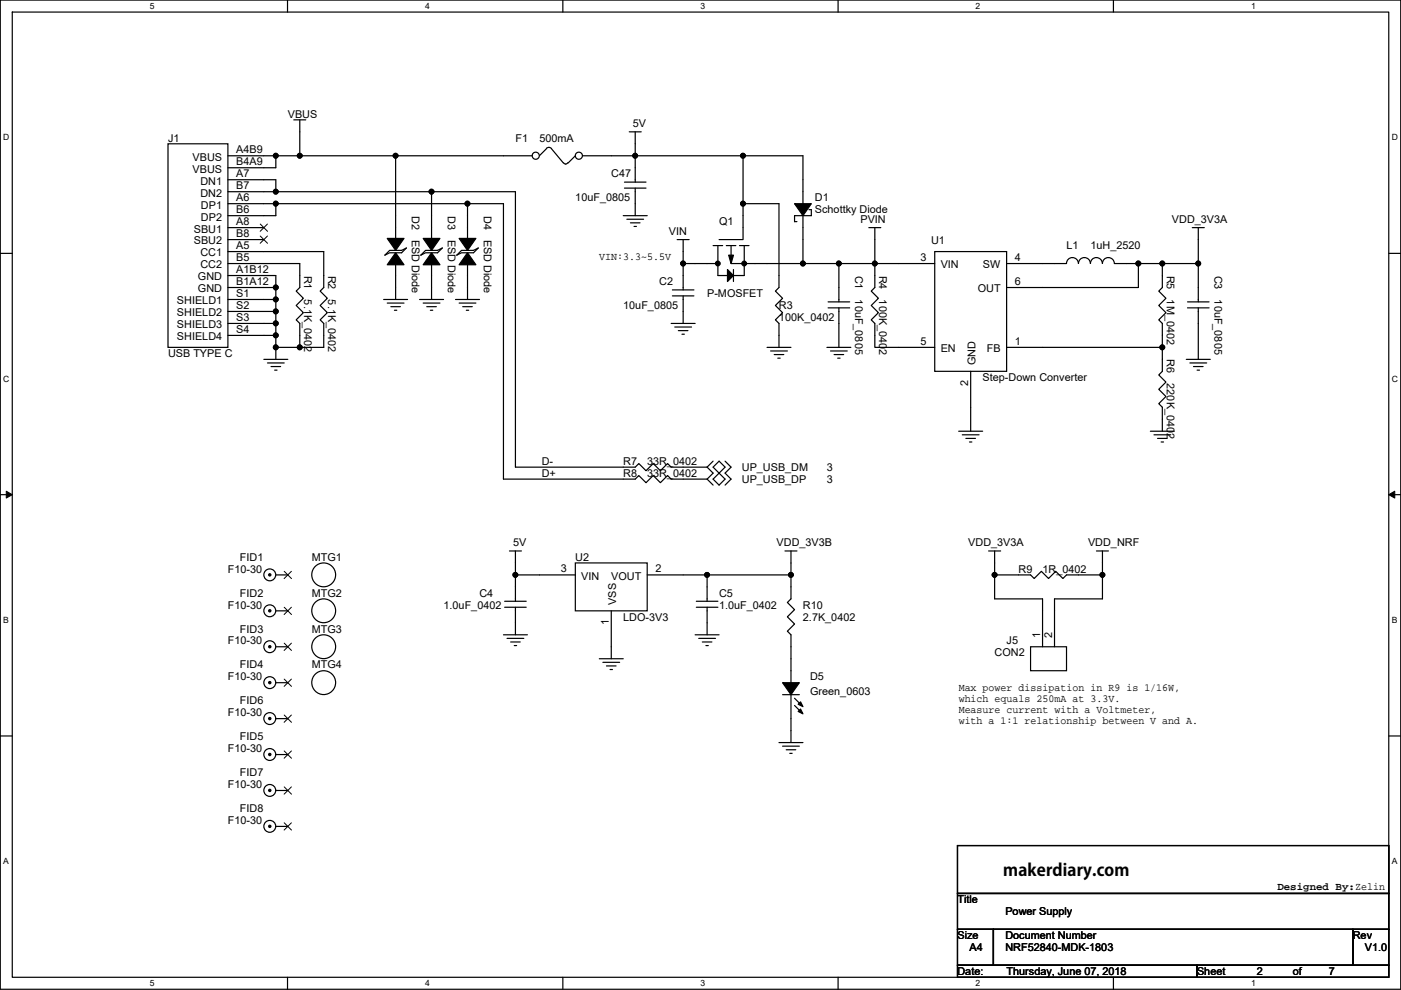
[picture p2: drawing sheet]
<svg xmlns="http://www.w3.org/2000/svg" width="297mm" height="210mm" viewBox="0 0 297 210" stroke-linecap="round" stroke-linejoin="round" font-family="sans-serif">
<path d="M.1 0h296.9v209.8h-296.9zM2.6 2.6h291.8v204.7h-291.8z" fill="none" stroke="#000" stroke-width=".25"/>
<g fill="#fff">
<path d="M31.8 .3h1v2h-1z"/>
<path d="M31.8 207.5h1v2.1h-1z"/>
</g>
<path d="M61 0v2.6M61 207.3v2.5" fill="none" stroke="#000" stroke-width=".25"/>
<g fill="#fff">
<path d="M90.1 .3h1v2h-1z"/>
<path d="M90.1 207.5h1v2.1h-1z"/>
</g>
<path d="M119.3 0v2.6M119.3 207.3v2.5" fill="none" stroke="#000" stroke-width=".25"/>
<g fill="#fff">
<path d="M148.5 .3h1v2h-1z"/>
<path d="M148.5 207.5h1v2.1h-1z"/>
</g>
<path d="M177.7 0v2.6M177.7 207.3v2.5" fill="none" stroke="#000" stroke-width=".25"/>
<g fill="#fff">
<path d="M206.9 .3h1v2h-1z"/>
<path d="M206.9 207.5h1v2.1h-1z"/>
</g>
<path d="M236.1 0v2.6M236.1 207.3v2.5" fill="none" stroke="#000" stroke-width=".25"/>
<g fill="#fff">
<path d="M265.2 .3h1v2h-1z"/>
<path d="M265.2 207.5h1v2.1h-1z"/>
<path d="M.7 28.2h1.3v2h-1.3z"/>
<path d="M295.1 28.2h1.3v2h-1.3z"/>
<path d="M.7 79.3h1.3v2.1h-1.3z"/>
<path d="M295.1 79.3h1.3v2.1h-1.3z"/>
</g>
<path d="M.1 53.7h2.5M294.4 53.7h2.6" fill="none" stroke="#000" stroke-width=".25"/>
<g fill="#fff">
<path d="M.7 130.5h1.2v2h-1.2z"/>
<path d="M295.1 130.5h1.2v2h-1.2z"/>
</g>
<path d="M.1 104.9h2.5M294.4 104.9h2.6" fill="none" stroke="#000" stroke-width=".25"/>
<path d="M1.3 104.2l1.3 .7-1.3 .7zM294.4 104.9l1.3-.7v1.4z" fill="#000" stroke="#000" stroke-width=".21"/>
<g fill="#fff">
<path d="M.7 181.7h1.2v2h-1.2z"/>
<path d="M295.1 181.7h1.2v2h-1.2z"/>
</g>
<g fill="none" stroke="#000" stroke-width=".25">
<path d="M35.6 30.5h12.7v43.2h-12.7zM48.3 33h7.6M48.3 35.6h7.6M48.3 38.1h7.6M62.3 25.4h2.5M63.6 25.4v2.6M115.9 31.5l-1.5 1.5M116.9 31.5l2.5 3.1M116.9 31.5l-.5-.2-.6 .2M120.4 34.5l-.5 .3-.4-.3M122 33l-1.5 1.6M132.4 39.9h4.6"/>
<path d="M132.4 38.6h4.6M133.4 28h2.6M134.7 28v2.5M134.7 35.6v3M134.7 39.9v3.3M170.2 38.1v5.1M48.3 40.7h7.6M48.3 43.2h7.6M48.3 45.7h7.6M48.3 48.3h7.6M48.3 50.8h7.6M48.3 58.4h7.6"/>
<path d="M48.3 53.4h7.6M48.3 55.9h7.6M63.6 58.4v2.6l-.8 .7 1.5 1.6-1.5 1.5 1.5 1.5-1.5 1.5 .8 .8v2.5M81.6 54.1l1-1h2.6l1-.5-1 1h-2.6zM83.9 55.9v5.1M83.9 45.7v5.1M89.2 54.1l1-1h2.6l1-.5-1 1h-2.6zM91.5 55.9v5.1M91.5 45.7v5.1M96.8 54.1l1.1-1h2.5l1-.5-1 1h-2.5zM99.1 55.9v5.1M99.1 45.7v5.1"/>
<path d="M132.1 45.7h5.1M132.9 46.5h3.6M133.7 47.3h2M134.4 48h.5M143.6 50.8h2.5M144.8 50.8v2.6M144.8 58.4v3.1M147.4 55.9h4.8M151.2 52.1h2M152.2 52.1v6.3h2M154 52.1h2M155 52.1v2.5"/>
<path d="M155.5 57.2v2.5M156.8 52.1h2M157.5 45.7v5.1h-5M157.8 52.1v6.3h-2.3M162.6 55.9h-7.6M165.2 58.4v2.6l-.8 .7 1.5 1.6-1.5 1.5 1.5 1.5-1.5 1.5 .8 .8v2.5M170.2 45.7v5.1M171.5 44.5h.5v1.2h-3.5v1.3h.5M184.2 48.3h2.6M185.5 48.3v2.5M185.5 58.4v2.6l-.8 .7 1.5 1.6-1.5 1.5 1.5 1.5-1.5 1.5 .8 .8v2.5M190.6 55.9h7.6"/>
<path d="M198.2 53.4h15.2v25.4h-15.2zM213.4 55.9h7.6M223.6 55.9h2.5M231.2 55.9a1.27 1.27 0 0 0-1.3-1.3 1.27 1.27 0 0 0-1.3 1.3 1.26 1.26 0 0 0-1.2-1.3 1.26 1.26 0 0 0-1.3 1.3M233.7 55.9a1.26 1.26 0 0 0-1.2-1.3 1.26 1.26 0 0 0-1.3 1.3M236.3 55.9a1.26 1.26 0 0 0-1.3-1.3 1.26 1.26 0 0 0-1.3 1.3M236.3 55.9h2.5M246.4 58.4v2.6l-.7 .7 1.5 1.6-1.5 1.5 1.5 1.5-1.5 1.5 .7 .8v2.5M252.8 48.3h2.5M254.1 48.3v2.5M48.3 61h7.6M48.3 63.5h7.6"/>
<path d="M48.3 66.1h7.6M48.3 68.6h7.6M48.3 71.1h7.6M55.9 76.2h5.1M56.7 77h3.6M57.5 77.7h2M58.2 78.5h.5M81.3 63.5h5.1M82.1 64.3h3.6M82.9 65h2M83.6 65.8h.5M89 63.5h5"/>
<path d="M89.7 64.3h3.6M90.5 65h2M91.2 65.8h.6M96.6 63.5h5.1M97.3 64.3h3.6M98.1 65h2M98.9 65.8h.5M142.3 68.6h5.1M142.6 62.8h4.5M142.6 61.5h4.5M143.1 69.4h3.5M143.8 70.1h2.1"/>
<path d="M144.6 70.9h.5M144.8 62.8v3.3M162.6 73.7h5.1M163.4 74.4h3.5M164.1 75.2h2.1M164.9 76h.5M175.3 73.7h5.1M176.1 74.4h3.5M176.8 75.2h2.1M177.6 76h.5M190.6 73.7h7.6M205.8 78.8v7.6"/>
<path d="M213.4 73.7h7.6M213.4 61h7.6M246.4 76.2v2.6l-.7 .7 1.5 1.5-1.5 1.6 1.5 1.5-1.5 1.5 .7 .8v2.5M251.5 76.2h5.1M251.8 65.3h4.5M251.8 64h4.5M252.3 77h3.5M253 77.7h2.1M253.8 78.5h.5M254.1 61v3M254.1 65.3v3.3M132.1 99.1h2.6l.7-.8 1.6 1.5 1.5-1.5 1.5 1.5 1.5-1.5 .8 .8h2.5"/>
<path d="M151.2 97.8l-1.3 1.3 1.3 1.3-1.3 1.2 1.3 1.3M152.5 97.8l1.2 1.3-1.2 1.3-1.3-1.3zM153.7 97.8l1.3 1.3-1.3 1.3 1.3 1.2-1.3 1.3M203.3 91.5h5M204 92.2h3.6M204.8 93h2M205.5 93.7h.6M243.9 91.5h5.1M244.7 92.2h3.5M245.4 93h2.1M246.2 93.7h.5M108 116.9h2.6"/>
<path d="M109.3 116.9v2.5M122 119.4h15.2v10.2h-15.2zM132.1 101.6h2.6l.7-.7 1.6 1.5 1.5-1.5 1.5 1.5 1.5-1.5 .8 .7h2.5M151.2 101.6l1.3-1.2 1.2 1.2-1.2 1.3zM166.4 116.9h2.6M167.7 116.9v2.5M209.6 116.9h2.6M210.9 116.9v2.5M232.5 116.9h2.5M233.7 116.9v2.5M58.5 129.6h2.5M58.5 137.2h2.5"/>
<path d="M58.5 121.9h2.5M106.7 134.6h5.1M107 128.8h4.6M107 127.5h4.6M107.5 135.4h3.6M108.3 136.2h2M109 136.9h.5M109.3 124.5v3M109.3 128.8v3.3M114.4 121.9h7.6M127.1 139.7h5M129.6 129.6v7.6"/>
<path d="M137.2 121.9h7.6M147.4 134.6h5.1M147.6 128.8h4.6M147.6 127.5h4.6M148.1 135.4h3.6M148.9 136.2h2M149.7 136.9h.5M149.9 124.5v3M149.9 128.8v3.3M167.7 139.7v5.1M167.7 124.5v2.5l-.8 .8 1.6 1.5-1.6 1.5 1.6 1.6-1.6 1.5 .8 .7v2.6M216 121.9h2.5l.8 .8 1.5-1.5 1.5 1.5 1.5-1.5 1.6 1.5 .7-.8h2.6"/>
<path d="M218.5 137.2h7.6v5.1h-7.6zM221 129.6v7.6M223.6 129.6v7.6M.1 156.1h2.5M58.5 144.8h2.5M58.5 152.4h2.5M127.8 140.5h3.6M128.6 141.2h2M129.3 142h.6M165.2 157.5h5M165.9 158.3h3.6M165.9 147.3h3.6"/>
<path d="M166.7 159h2M167.4 159.8h.6M167.7 147.3v7.7M168.5 148.1l1.5 1.5M168.5 149.6l1.5 1.6M294.4 156.1h2.6M58.5 160h2.5M58.5 175.3h2.5M203 179.3h91.4v10.2h-91.4zM203 189.5h91.4v7.6h-91.4zM203 197.1h7.6v7.6h-7.6zM210.6 197.1h76.2v7.6h-76.2z"/>
<path d="M286.8 197.1h7.6v7.6h-7.6zM203 204.7h50.8v2.6h-50.8zM253.8 204.7h40.6v2.6h-40.6z"/>
<circle cx="57.2" cy="129.5" r="1.26"/>
<circle cx="57.2" cy="121.9" r="1.26"/>
<circle cx="57.2" cy="137.2" r="1.26"/>
<circle cx="68.6" cy="121.9" r="2.53"/>
<circle cx="68.6" cy="129.5" r="2.53"/>
<circle cx="68.6" cy="137.2" r="2.53"/>
<circle cx="57.2" cy="144.8" r="1.26"/>
<circle cx="57.2" cy="152.4" r="1.26"/>
<circle cx="68.6" cy="144.8" r="2.53"/>
<circle cx="57.2" cy="175.3" r="1.26"/>
<circle cx="57.2" cy="160" r="1.26"/>
</g>
<g fill="#000" stroke="#000" stroke-width=".25">
<path d="M83.9 53.6l1.8 2.6h-3.6z" fill-rule="evenodd"/>
<path d="M82.1 50.6h3.6l-1.8 2.5z" fill-rule="evenodd"/>
<path d="M91.5 53.6l1.8 2.6h-3.6z" fill-rule="evenodd"/>
<path d="M89.7 50.6h3.6l-1.8 2.5z" fill-rule="evenodd"/>
<path d="M99.1 53.6l1.8 2.6h-3.6z" fill-rule="evenodd"/>
<path d="M97.3 50.6h3.6l-1.8 2.5z" fill-rule="evenodd"/>
<path d="M154.2 57.2l1.3 1.2-1.3 1.3z" fill-rule="evenodd"/>
<path d="M154.5 54.1h1l-.5 1.8z" fill-rule="evenodd"/>
<path d="M168.5 43.2h3.5l-1.8 2.5z" fill-rule="evenodd"/>
<path d="M165.9 144.8h3.6l-1.8 2.5z" fill-rule="evenodd"/>
<path d="M169.7 150.4l.5 1-1-.5z" fill-rule="evenodd"/>
<path d="M169.7 148.9l.5 1-1-.5z" fill-rule="evenodd"/>
<circle cx="152.2" cy="55.9" r=".5"/>
<circle cx="157.8" cy="55.9" r=".5"/>
<circle cx="57.2" cy="129.5" r=".24"/>
<circle cx="57.2" cy="121.9" r=".24"/>
<circle cx="57.2" cy="137.2" r=".24"/>
<circle cx="57.2" cy="144.8" r=".24"/>
<circle cx="57.2" cy="152.4" r=".24"/>
<circle cx="57.2" cy="160" r=".24"/>
<circle cx="57.2" cy="175.3" r=".24"/>
</g>
<g fill="none" stroke="#000" stroke-width=".21">
<path d="M55.2 47.5l1.5 1.6M55.2 50.1l1.5 1.5M56.7 47.5l-1.5 1.6M56.7 50.1l-1.5 1.5M60.3 128.8l1.5 1.5M60.3 136.4l1.5 1.6M60.3 121.2l1.5 1.5M61.8 128.8l-1.6 1.5M61.8 136.4l-1.6 1.6M61.8 121.2l-1.6 1.5M60.3 159.3l1.5 1.5M60.3 144l1.5 1.6"/>
<path d="M60.3 151.7l1.5 1.5M61.8 159.3l-1.6 1.5M61.8 144l-1.6 1.6M61.8 151.7l-1.6 1.5M60.3 174.5l1.5 1.6M61.8 174.5l-1.6 1.6"/>
</g>
<circle cx="113.6" cy="33" r=".76" fill="#fff" stroke="#000" stroke-width=".25"/>
<path d="M106.7 33h6.1" fill="none" stroke="#000" stroke-width=".25"/>
<circle cx="122.7" cy="33" r=".76" fill="#fff" stroke="#000" stroke-width=".25"/>
<g fill="none" stroke="#000" stroke-width=".25">
<path d="M55.9 38.1h2.6v2.6M55.9 33h2.6M58.5 33h5.1M58.5 33v2.6h-2.6M63.6 33h20.3M63.6 28v5M83.9 33h22.8M83.9 33v12.7M123.5 33h11.2M134.7 33h22.8M134.7 30.5v2.5M134.7 33v2.6"/>
<path d="M157.5 33h12.7v5.1M157.5 33v10.2M55.9 53.4h12.7v7.6l-.7 .7 1.5 1.6-1.5 1.5 1.5 1.5-1.5 1.5 .7 .8v5.1h-5M55.9 55.9h7.7v2.5M55.9 58.4h2.6v2.6M55.9 40.7h2.6M55.9 43.2h2.6M58.5 43.2v2.5h-2.6M58.5 40.7h33M58.5 43.2h40.6M91.5 40.7v5M91.5 40.7h17.8v58.4h22.8"/>
<path d="M99.1 43.2v2.5M99.1 43.2h7.6v58.4h25.4M134.7 43.2v2.5M144.8 55.9v2.5M144.8 53.4v2.5M144.8 55.9h2.6M157.5 43.2v2.5M157.5 43.2h7.7v15.2M162.6 55.9h7.6M170.2 55.9h7.7v8.1M170.2 50.8v5.1M177.9 55.9h7.6"/>
<path d="M185.5 50.8v5.1M185.5 55.9v2.5M185.5 55.9h5.1M221 55.9h2.6M238.8 55.9h2.6M241.4 55.9h5M241.4 55.9v5.1h-20.4M246.4 55.9h7.7M246.4 55.9v2.5M254.1 55.9v5.1M254.1 50.8v5.1M55.9 63.5h2.6"/>
<path d="M55.9 71.1h2.6M55.9 68.6h2.6M55.9 66.1h2.6M55.9 61h2.6M58.5 63.5v2.6M58.5 71.1v2.6M58.5 68.6v2.5M58.5 66.1v2.5M58.5 61v2.5M58.5 73.7v2.5M58.5 73.7h5.1M63.6 71.1v2.6"/>
<path d="M83.9 61v2.5M91.5 61v2.5M99.1 61v2.5M144.8 66.1v2.5M165.2 71.1v2.6M175.6 65.3h4.5M175.6 64h4.5M177.9 65.3v8.4M185.5 71.1v2.6h5.1M221 73.7h25.4M246.4 71.1v2.6M246.4 73.7v2.5"/>
<path d="M254.1 68.6v7.6M144.8 99.1h5.1M205.8 86.4v5.1M246.4 88.9v2.6M109.3 119.4v2.5M144.8 101.6h5.1M167.7 119.4v2.5M210.9 119.4v2.5M233.7 119.4v2.5M109.3 121.9h5.1M109.3 121.9v2.6M109.3 132.1v2.5"/>
<path d="M129.6 137.2v2.5M144.8 121.9h5.1M149.9 121.9h17.8v2.6M149.9 121.9v2.6M149.9 132.1v2.5M167.7 137.2v2.5M210.9 121.9h5.1M210.9 121.9v5.1h10.1v2.6M228.7 121.9h5M233.7 121.9v5.1h-10.1v2.6M167.7 155v2.5M58.5 167.7h2.5"/>
<circle cx="57.2" cy="167.6" r="1.26"/>
</g>
<g fill="#000" stroke="#000" stroke-width=".25">
<circle cx="58.5" cy="33" r=".5"/>
<circle cx="63.5" cy="33" r=".5"/>
<circle cx="83.9" cy="33" r=".5"/>
<circle cx="134.7" cy="33" r=".5"/>
<circle cx="157.5" cy="33" r=".5"/>
<circle cx="58.5" cy="40.6" r=".5"/>
<circle cx="58.5" cy="43.2" r=".5"/>
<circle cx="91.5" cy="40.6" r=".5"/>
<circle cx="99.1" cy="43.2" r=".5"/>
<circle cx="144.8" cy="55.9" r=".5"/>
<circle cx="157.5" cy="43.2" r=".5"/>
<circle cx="170.2" cy="55.9" r=".5"/>
<circle cx="177.8" cy="55.9" r=".5"/>
<circle cx="185.5" cy="55.9" r=".5"/>
<circle cx="241.3" cy="55.9" r=".5"/>
<circle cx="246.4" cy="55.9" r=".5"/>
<circle cx="254" cy="55.9" r=".5"/>
<circle cx="58.5" cy="63.5" r=".5"/>
<circle cx="58.5" cy="71.1" r=".5"/>
<circle cx="58.5" cy="61" r=".5"/>
<circle cx="58.5" cy="66" r=".5"/>
<circle cx="58.5" cy="73.7" r=".5"/>
<circle cx="58.5" cy="68.6" r=".5"/>
<circle cx="63.5" cy="73.7" r=".5"/>
<circle cx="246.4" cy="73.7" r=".5"/>
<circle cx="109.3" cy="121.9" r=".5"/>
<circle cx="149.9" cy="121.9" r=".5"/>
<circle cx="167.7" cy="121.9" r=".5"/>
<circle cx="210.9" cy="121.9" r=".5"/>
<circle cx="233.7" cy="121.9" r=".5"/>
<circle cx="57.2" cy="167.6" r=".24"/>
</g>
<path d="M60.3 166.9l1.5 1.5M61.8 166.9l-1.6 1.5" fill="none" stroke="#000" stroke-width=".21"/>
<g font-size="3.6">
<text x="215.8" y="186.3" transform="rotate(-90 215.8 186.3)">m</text>
<text x="219" y="186.3" transform="rotate(-90 219 186.3)">a</text>
<text x="221" y="186.3" transform="rotate(-90 221 186.3)">k</text>
<text x="222.9" y="186.3" transform="rotate(-90 222.9 186.3)">e</text>
<text x="224.9" y="186.3" transform="rotate(-90 224.9 186.3)">r</text>
<text x="226.3" y="186.3" transform="rotate(-90 226.3 186.3)">d</text>
<text x="228.5" y="186.3" transform="rotate(-90 228.5 186.3)">i</text>
<text x="229.4" y="186.3" transform="rotate(-90 229.4 186.3)">a</text>
<text x="231.4" y="186.3" transform="rotate(-90 231.4 186.3)">r</text>
<text x="232.8" y="186.3" transform="rotate(-90 232.8 186.3)">y</text>
<text x="234.7" y="186.3" transform="rotate(-90 234.7 186.3)">.</text>
<text x="235.6" y="186.3" transform="rotate(-90 235.6 186.3)">c</text>
<text x="237.3" y="186.3" transform="rotate(-90 237.3 186.3)">o</text>
<text x="239.4" y="186.3" transform="rotate(-90 239.4 186.3)">m</text>
</g>
<g font-size="2.3">
<text x="61" y="24.9">VBUS</text>
<text x="134.2" y="27">5V</text>
<text x="35.6" y="30">J1</text>
<text x="40.8" y="34.1">VBUS</text>
<text x="50.1" y="32.5">A4B9</text>
<text x="50.1" y="35.1">B4A9</text>
<text x="109.3" y="30">F1</text>
<text x="114.4" y="30">500mA</text>
<text x="40.8" y="36.6">VBUS</text>
<text x="42.5" y="39.2">DN1</text>
<text x="42.5" y="41.7">DN2</text>
<text x="50.1" y="37.6">A7</text>
<text x="50.1" y="40.1">B7</text>
<text x="129.6" y="37.6">C47</text>
<text x="42.6" y="44.2">DP1</text>
<text x="42.6" y="46.8">DP2</text>
<text x="50.1" y="47.8">A8</text>
<text x="50.1" y="42.7">A6</text>
<text x="50.1" y="45.2">B6</text>
<text x="87.4" y="45.7" transform="rotate(90 87.4 45.7)">D2</text>
<text x="95" y="45.7" transform="rotate(90 95 45.7)">D3</text>
<text x="102.6" y="45.7" transform="rotate(90 102.6 45.7)">D4</text>
<text x="122" y="42.7">10uF_0805</text>
<text x="152.5" y="47.8">Q1</text>
<text x="172.8" y="42.7">D1</text>
<text x="172.8" y="45.3">Schottky Diode</text>
<text x="182.4" y="47.3">PVIN</text>
<text x="248.5" y="47.3">VDD_3V3A</text>
<text x="41.1" y="49.3">SBU1</text>
<text x="41.1" y="51.9">SBU2</text>
<text x="50.1" y="50.3">B8</text>
<text x="50.1" y="52.8">A5</text>
<text x="87.4" y="50.8" transform="rotate(90 87.4 50.8)">ESD Diode</text>
<text x="95" y="50.8" transform="rotate(90 95 50.8)">ESD Diode</text>
<text x="102.6" y="50.8" transform="rotate(90 102.6 50.8)">ESD Diode</text>
<text x="141.8" y="49.8">VIN</text>
<text x="197.4" y="51.9">U1</text>
<text x="226.1" y="52.9">L1</text>
<text x="231.2" y="52.9">1uH_2520</text>
<text x="42" y="59.5">GND</text>
<text x="42.5" y="54.4">CC1</text>
<text x="42.5" y="56.9">CC2</text>
<text x="50.1" y="57.9">A1B12</text>
<text x="50.1" y="55.4">B5</text>
<text x="64.5" y="58.4" transform="rotate(90 64.5 58.4)">R1</text>
<text x="69.6" y="58.4" transform="rotate(90 69.6 58.4)">R2</text>
<text x="127.1" y="55.2">VIN:3.3~5.5V</text>
<text x="181.3" y="58.4" transform="rotate(90 181.3 58.4)">C1</text>
<text x="186.4" y="58.4" transform="rotate(90 186.4 58.4)">R4</text>
<text x="195.1" y="55.4">3</text>
<text x="199.5" y="56.9">VIN</text>
<text x="208.4" y="56.9">SW</text>
<text x="215.2" y="55.4">4</text>
<text x="247.4" y="58.4" transform="rotate(90 247.4 58.4)">R5</text>
<text x="257.5" y="58.4" transform="rotate(90 257.5 58.4)">C3</text>
<text x="37.5" y="64.6">SHIELD1</text>
<text x="42" y="62">GND</text>
<text x="50.1" y="60.5">B1A12</text>
<text x="50.1" y="63">S1</text>
<text x="50.1" y="65.5">S2</text>
<text x="64.5" y="63.5" transform="rotate(90 64.5 63.5)">5.1K_0402</text>
<text x="69.6" y="63.5" transform="rotate(90 69.6 63.5)">5.1K_0402</text>
<text x="132.1" y="65.6">10uF_0805</text>
<text x="139.8" y="60.5">C2</text>
<text x="149.9" y="63">P-MOSFET</text>
<text x="165.2" y="65.6">R3</text>
<text x="181.3" y="63.5" transform="rotate(90 181.3 63.5)">10uF_0805</text>
<text x="186.4" y="63.5" transform="rotate(90 186.4 63.5)">100K_0402</text>
<text x="207.3" y="62">OUT</text>
<text x="215.2" y="60.5">6</text>
<text x="247.4" y="63.5" transform="rotate(90 247.4 63.5)">1M_0402</text>
<text x="257.5" y="63.5" transform="rotate(90 257.5 63.5)">10uF_0805</text>
<text x="37.5" y="67.1">SHIELD2</text>
<text x="37.5" y="69.6">SHIELD3</text>
<text x="50.1" y="68.1">S3</text>
<text x="50.1" y="70.6">S4</text>
<text x="165.2" y="68.1">100K_0402</text>
<text x="35.6" y="75.7">USB TYPE C</text>
<text x="37.5" y="72.2">SHIELD4</text>
<text x="195.1" y="73.2">5</text>
<text x="199.5" y="74.7">EN</text>
<text x="206.9" y="77.5" transform="rotate(-90 206.9 77.5)">GND</text>
<text x="209.2" y="74.7">FB</text>
<text x="215.2" y="73.2">1</text>
<text x="247.4" y="76.2" transform="rotate(90 247.4 76.2)">R6</text>
<text x="205.3" y="81.8" transform="rotate(-90 205.3 81.8)">2</text>
<text x="208.3" y="80.8">Step-Down Converter</text>
<text x="247.4" y="81.3" transform="rotate(90 247.4 81.3)">220K_0402</text>
<text x="114.9" y="101.1">D+</text>
<text x="114.9" y="98.6">D-</text>
<text x="132.1" y="98.6">R7</text>
<text x="132.1" y="101.1">R8</text>
<text x="137.2" y="98.6">33R_0402</text>
<text x="137.2" y="101.1">33R_0402</text>
<text x="157.3" y="99.9">UP_USB_DM</text>
<text x="175.3" y="99.9">3</text>
<text x="157.3" y="102.4">UP_USB_DP</text>
<text x="175.3" y="102.4">3</text>
<text x="50.9" y="118.9">FID1</text>
<text x="66.1" y="118.9">MTG1</text>
<text x="108.8" y="115.9">5V</text>
<text x="122" y="118.9">U2</text>
<text x="164.7" y="115.9">VDD_3V3B</text>
<text x="205.3" y="115.9">VDD_3V3A</text>
<text x="230.7" y="115.9">VDD_NRF</text>
<text x="48.3" y="121.5">F10-30</text>
<text x="118.9" y="121.4">3</text>
<text x="123.3" y="123">VIN</text>
<text x="129.6" y="123">VOUT</text>
<text x="139" y="121.4">2</text>
<text x="216" y="121.5">R9</text>
<text x="221" y="121.5">1R_0402</text>
<text x="48.3" y="129.1">F10-30</text>
<text x="50.9" y="126.5">FID2</text>
<text x="66.1" y="126.5">MTG2</text>
<text x="94" y="129.1">1.0uF_0402</text>
<text x="101.7" y="126.5">C4</text>
<text x="130.7" y="128.3" transform="rotate(-90 130.7 128.3)">VSS</text>
<text x="132.1" y="131.6">LDO-3V3</text>
<text x="152.5" y="126.5">C5</text>
<text x="152.5" y="129.1">1.0uF_0402</text>
<text x="170.2" y="129.1">R10</text>
<text x="170.2" y="131.6">2.7K_0402</text>
<text x="48.3" y="136.7">F10-30</text>
<text x="50.9" y="134.2">FID3</text>
<text x="66.1" y="134.2">MTG3</text>
<text x="129.1" y="132.6" transform="rotate(-90 129.1 132.6)">1</text>
<text x="213.4" y="136.7">J5</text>
<text x="220.5" y="135.4" transform="rotate(-90 220.5 135.4)">1</text>
<text x="223.1" y="135.4" transform="rotate(-90 223.1 135.4)">2</text>
<text x="50.9" y="141.8">FID4</text>
<text x="66.1" y="141.8">MTG4</text>
<text x="210.9" y="139.2">CON2</text>
<text x="48.3" y="144.3">F10-30</text>
<text x="50.9" y="149.4">FID6</text>
<text x="171.8" y="144.3">D5</text>
<text x="171.8" y="147.4">Green_0603</text>
<text x="203.3" y="146.6">Max power dissipation in R9 is 1/16W,</text>
<text x="203.3" y="148.9">which equals 250mA at 3.3V.</text>
<text x="48.3" y="151.9">F10-30</text>
<text x="203.3" y="151.2">Measure current with a Voltmeter,</text>
<text x="203.3" y="153.5">with a 1:1 relationship between V and A.</text>
<text x="48.3" y="159.6">F10-30</text>
<text x="50.9" y="157">FID5</text>
<text x="48.3" y="167.2">F10-30</text>
<text x="50.9" y="164.6">FID7</text>
<text x="50.9" y="172.3">FID8</text>
<text x="48.3" y="174.8">F10-30</text>
<text x="203" y="191.6">Title</text>
<text x="270.8" y="188.9">Designed By:Zelin</text>
<text x="213.2" y="194.1">Power Supply</text>
<text x="203" y="199.2">Size</text>
<text x="205.5" y="201.7">A4</text>
<text x="213.2" y="199.2">Document Number</text>
<text x="213.2" y="201.7">NRF52840-MDK-1803</text>
<text x="286.8" y="199.2">Rev</text>
<text x="289.4" y="201.7">V1.0</text>
<text x="203" y="206.8">Date:</text>
<text x="213.4" y="206.8">Thursday, June 07, 2018</text>
<text x="253.8" y="206.8">Sheet</text>
<text x="266.5" y="206.8">2</text>
<text x="274.1" y="206.8">of</text>
<text x="281.7" y="206.8">7</text>
</g>
<g font-size="1.8">
<text x="31.8" y="1.9">5</text>
<text x="90.1" y="1.9">4</text>
<text x="148.5" y="1.9">3</text>
<text x="206.9" y="1.9">2</text>
<text x="265.2" y="1.9">1</text>
<text x=".7" y="29.8">D</text>
<text x="295.1" y="29.8">D</text>
<text x=".7" y="81">C</text>
<text x="295.1" y="81">C</text>
<text x=".7" y="132.1">B</text>
<text x="295.1" y="132.1">B</text>
<text x=".7" y="183.3">A</text>
<text x="295.1" y="183.3">A</text>
<text x="31.8" y="209.2">5</text>
<text x="90.1" y="209.2">4</text>
<text x="148.5" y="209.2">3</text>
<text x="206.9" y="209.2">2</text>
<text x="265.2" y="209.2">1</text>
</g>
</svg>
